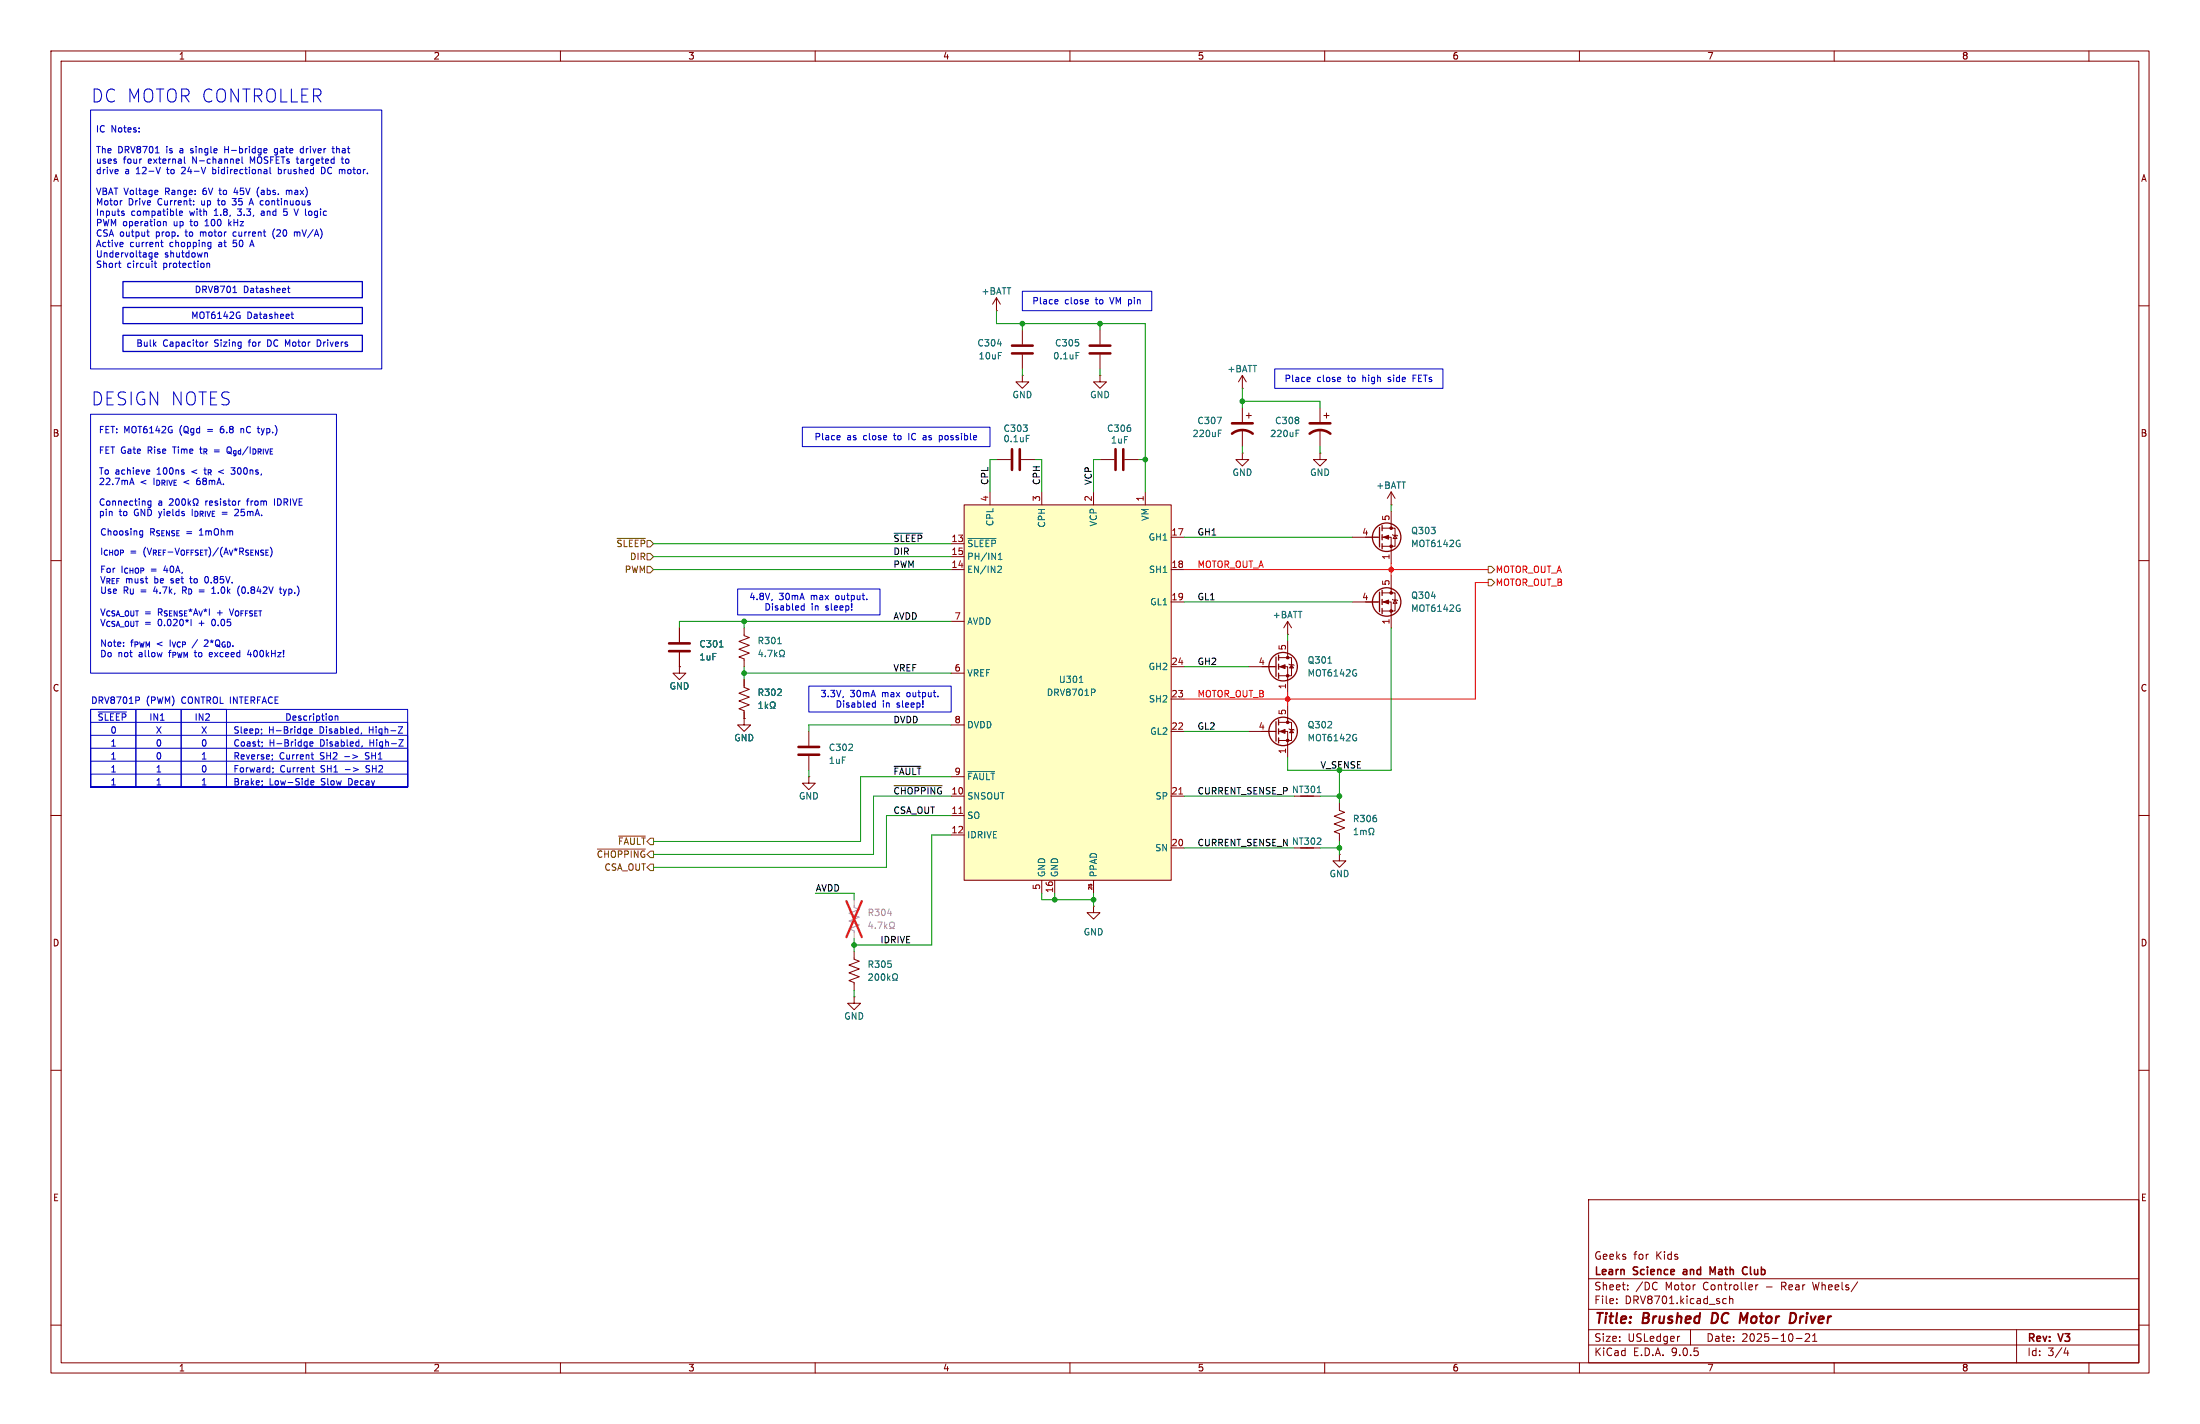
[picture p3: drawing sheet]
<svg xmlns="http://www.w3.org/2000/svg" width="432mm" height="279mm" viewBox="0 0 432 279" stroke-linecap="round" stroke-linejoin="round" font-family="sans-serif">
<g fill="none" stroke="#840000" stroke-width=".2">
<path d="M10 10h411.8v259.4h-411.8zM12 12h407.8v255.4h-407.8zM60 10v2M110 10v2M160 10v2M210 10v2M260 10v2M310 10v2M360 10v2M410 10v2M10 60h2M419.8 60h2"/>
<path d="M10 110h2M419.8 110h2M252.7 138.4v3.3M10 160h2M245.1 143.5h5.3M251 141.7h2.5v3.6h-2.5M251 143.5h1.7v5.1M253 143l1 .3M253.5 143.1l.4 .7h-.8zM419.8 160h2M10 210h2M419.8 210h2"/>
<path d="M311.8 235.4h108v32h-108zM10 260h2M311.8 256.9h108M311.8 250.9h108M317.3 255.6v.2M317.3 254.9v.1M319.5 252.9v.2M319.5 252.2v.1M338.4 254.8l.4 .1M338.8 255.7l-.4 .1M339.5 254.9l.2-.1 .3 .1 .1 .9M339.5 254.3v1.5"/>
<path d="M344.6 252.1v1M345 252.1l-.2 .1-.2 .2M419.8 260h2M60 267.4v2M110 267.4v2M160 267.4v2M210 267.4v2M260 267.4v2M310 267.4v2M311.8 263.9h108M311.8 260.9h108M329.5 262.2h.2"/>
<path d="M331.8 260.9v3M352.5 262.6h1.2M354.3 261.8l.6-.1 .2 .1 .1 .3-.9 1.1h.9M355.8 263.2h.8M355.8 262.1l.4-.4v1.5M360 267.4v2M395.8 260.9v6.5M405.5 264.4l-.4 1.1h.9M405.8 265v1M410 267.4v2"/>
</g>
<path d="M336.2 257.6l-.3 2h.5M341.7 257.6l.5 1.4 .8-1.4M352 257.6a1.11 1.11 0 0 1 0 1.9" fill="none" stroke="#840000" stroke-width=".4"/>
<path d="M330.4 249.6v.4M336.6 248.6l-.5 1-.5-1v1.5M342.3 248.6h.3l.3 .1M342.9 249.9l-.3 .2-.3-.1" fill="none" stroke="#840000" stroke-width=".3"/>
<g fill="none" stroke="#840000" stroke-width=".25">
<path d="M250.4 141.6v3.8M251 141.2v1M251 143v1M251 144.8v1"/>
<circle cx="251.8" cy="143.5" r="2.79"/>
</g>
<g fill="#840000" stroke="#840000" stroke-width=".2">
<path d="M251.2 143.5l1-.4v.8z"/>
<circle cx="252.7" cy="141.7" r=".25"/>
<circle cx="252.7" cy="145.3" r=".25"/>
</g>
<path d="M189.2 99.1h40.7v73.6h-40.7z" fill="#ffffc2"/>
<g fill="none" stroke="#840000" stroke-width=".2">
<path d="M195.6 58.4l.7 1.3M195.6 58.4l-.8 1.3M195.6 58.4v2.6M195.6 61h.1M200.7 73.7v1.2h1.2l-1.2 1.3-1.3-1.3h1.3M200.7 73.7h.1M200.7 64.8v2.8M200.7 69.6v2.8M215.9 73.7v1.2h1.3l-1.3 1.3-1.3-1.3h1.3M215.9 73.7h.1M215.9 64.8v2.8M215.9 69.6v2.8"/>
<path d="M243.8 76.2h.1M243.8 73.7v2.5M243.8 73.7l.8 1.2M243.8 73.7l-.7 1.2M189.2 99.1h40.7v73.6h-40.7zM194.3 96.5v2.6M195.6 90.2h2.8M200.4 90.2h2.8M204.5 96.5v2.6M214.6 96.5v2.6M215.9 90.2h2.8M220.7 90.2h2.8"/>
<path d="M224.8 96.5v2.6M243.8 88.9v1.3h1.3l-1.3 1.2-1.2-1.2h1.2M243.8 88.9h.1M243.8 80v2.8M243.8 84.3v3.3M244.6 81.5h1M245.1 81v1M259.1 88.9v1.3h1.2l-1.2 1.2-1.3-1.2h1.3M259.1 88.9h.1M259.1 80v2.8M259.1 84.3v3.3M259.8 81.5h1.1"/>
<path d="M260.3 81v1M273 99.1h.1M273 96.5l-.7 1.3M273 96.5l.8 1.3M273 96.5v2.6M186.7 106.7h2.5M186.7 109.2h2.5M186.7 111.8h2.5M229.9 111.8h2.5M229.9 105.4h2.5M229.9 118.1h2.5M265.4 105.4h5.4"/>
<path d="M265.4 118.1h5.4M271.3 103.6h2.5v3.6h-2.5M271.3 105.4h1.7v5.1M271.3 116.3h2.5v3.6h-2.5M271.3 118.1h1.7v5.1M273 100.3v3.3M273 113v3.3M273.3 104.9l1 .3M273.3 117.6l1 .3M273.8 105l.4 .7h-.8zM273.8 117.7l.4 .7h-.8zM133.3 130.8v1.3h-1.2l1.2 1.3 1.3-1.3h-1.3"/>
<path d="M133.3 130.8h.1M133.3 123.2v2.8M133.3 128v2.8M146 133.4v1.5l1.1 .4-2.1 .7 2.1 .8-2.1 .7 2.1 .8-2.1 .8 1 .3v1.6M146 123.2v1.5l1.1 .4-2.1 .8 2.1 .7-2.1 .8 2.1 .7-2.1 .8 1 .4v1.5M186.7 121.9h2.5M186.7 132.1h2.5M229.9 130.8h2.5M229.9 137.2h2.5M245.1 130.8h5.3M251 129h2.5v3.6h-2.5M251 130.8h1.7v5.1"/>
<path d="M252.7 124.5h.1M252.7 121.9l-.7 1.3M252.7 121.9l.8 1.3M252.7 121.9v2.6M252.7 125.7v3.3M253 130.3l1 .3M253.5 130.4l.4 .7h-.8zM146 141v1.2h-1.2l1.2 1.3 1.3-1.3h-1.3M146 141h.1M158.7 152.4v1.3h-1.2l1.2 1.2 1.3-1.2h-1.3M158.7 152.4h.1M158.7 143.5v2.8"/>
<path d="M158.7 148.3v2.8M186.7 142.2h2.5M186.7 152.4h2.5M186.7 156.2h2.5M229.9 156.2h2.5M229.9 143.5h2.5M256.5 156.2h2.6M262.9 157.5v1.5l1 .4-2 .7 2 .8-2 .8 2 .7-2 .8 1 .4v1.5M186.7 160h2.5M186.7 163.8h2.5M204.5 172.7v2.6M207 172.7v2.6"/>
<path d="M214.6 177.8v1.3h-1.2l1.2 1.2 1.3-1.2h-1.3M214.6 177.8h.1M214.6 172.7v2.6M229.9 166.4h2.5M262.9 167.6v1.3h-1.3l1.3 1.3 1.3-1.3h-1.3M262.9 167.6h.1M167.6 195.6v1.3h-1.2l1.2 1.2 1.3-1.2h-1.3M167.6 195.6h.1M167.6 186.7v1.5l1.1 .4-2.1 .8 2.1 .7-2.1 .8 2.1 .7-2.1 .8 1 .4v1.5"/>
</g>
<g fill="none" stroke="#006464" stroke-width=".2">
<path d="M195.8 67.5h.8M211.2 69.2h.6M201.4 85.4h.6M238.9 81.9h.8l-.5 1.2M239.1 85h.5M239.1 84.4h.6M254.4 85h.4M254.4 84.4h.6M190 105.6h5.5M195.9 111.1h.4l.3 .3-.8 .9h.8M195.9 109.8h.8M195.9 108.9l.4-.4v1.3"/>
<path d="M141.2 126.9h.7M148.9 139h.8M148.9 138.1l.4-.4v1.3M149.2 127.5l-.3 .9h.8M149.5 128v.8M150.2 128.7v.1M150.2 137.7v1.3M150.3 138.5l.4 .5M150.7 138.2l-.5 .4M150.7 127.6h.8l-.5 1.2M151.2 139h.3v-.2a.54 .54 0 0 1-.3-.8 .54 .54 0 0 1 .8-.2l.1 .6-.3 .4v.2h.3M152 127.6v1.2"/>
<path d="M152.1 128.4l.4 .4M152.5 128l-.5 .5M152.6 126.3h.8M153 128.8h.3v-.2a.54 .54 0 0 1-.3-.7 .54 .54 0 0 1 .8-.3l.2 .6-.3 .4v.2h.3M211.8 133.9h.7M214.7 135.2l.2 .2-.2 .5M260.6 130.1h.8M190 151.4h5.2M258.5 155.5h.8M265.8 163.8h.7M265.8 162.9l.3-.4v1.3M267.1 162.9v.9"/>
<path d="M267.1 163l.3-.1 .2 .2M267.6 163.1l.2-.2 .3 .1v.8M267.6 163.1v.7M268.7 163.8h.3v-.3a.54 .54 0 0 1-.3-.7 .54 .54 0 0 1 .8-.2l.2 .6-.3 .3v.3h.3M170.5 191.2l.5-.1 .3 .3-.8 .9h.8M171.9 191.2l.1-.1a.68 .68 0 0 1 .5 .6 .68 .68 0 0 1-.5 .6l-.3-.4zM173.1 191.2l.2-.1a.68 .68 0 0 1 .4 .6 .68 .68 0 0 1-.4 .6l-.3-.4zM174.2 191.1v1.2M174.3 191.9l.4 .4M174.7 191.5l-.5 .5M175.2 192.3h.3v-.2a.54 .54 0 0 1-.3-.7 .54 .54 0 0 1 .8-.3l.2 .6-.3 .4v.2h.3"/>
</g>
<path d="M188.2 159.6h.7M231.4 155.8h.7" fill="none" stroke="#a90000" stroke-width=".2"/>
<g fill="none" stroke="#840000" stroke-width=".51">
<path d="M198.6 67.8h4.1M198.6 69.3h4.1M213.9 67.8h4M213.9 69.3h4M198.6 88.1v4.1M200.2 88.1v4.1M218.9 88.1v4.1M220.5 88.1v4.1M241.8 85.1a3.3 3.3 0 0 1 4.1 0M241.8 83.1h4.1M257 85.1a3.3 3.3 0 0 1 4.1 0M257 83.1h4.1"/>
<path d="M131.3 127.8h4.1M131.3 126.2h4.1M156.7 148.1h4.1M156.7 146.6h4.1"/>
</g>
<g fill="none" stroke="#840000" stroke-width=".25">
<path d="M270.8 103.5v3.8M270.8 116.2v3.8M271.3 103.1v1M271.3 104.9v1M271.3 106.7v1M271.3 115.8v1M271.3 117.6v1M271.3 119.4v1M250.4 128.9v3.8M251 128.5v1M251 130.3v1M251 132.1v1"/>
<circle cx="272.2" cy="105.4" r="2.79"/>
<circle cx="272.2" cy="118.1" r="2.79"/>
<circle cx="251.8" cy="130.8" r="2.79"/>
</g>
<g fill="#840000" stroke="#840000" stroke-width=".2">
<path d="M271.5 105.4l1-.4v.8z"/>
<path d="M271.5 118.1l1-.4v.8z"/>
<path d="M251.2 130.8l1-.4v.8z"/>
<circle cx="273" cy="103.6" r=".25"/>
<circle cx="273" cy="107.2" r=".25"/>
<circle cx="273" cy="116.3" r=".25"/>
<circle cx="273" cy="119.9" r=".25"/>
<circle cx="252.7" cy="129" r=".25"/>
<circle cx="252.7" cy="132.6" r=".25"/>
</g>
<path d="M167.6 176.5v1.6l1.1 .3-2.1 .8 2.1 .8-2.1 .7 2.1 .8-2.1 .7 1 .4v1.6" fill="none" stroke="#a1a1a1" stroke-width=".2"/>
<path d="M174.2 179.2h.8M170.8 180.9l-.3 .9h.8M171.1 181.3v.9M171.8 182.1v.1M172.3 180.9h.8l-.5 1.3M173.6 180.9v1.3M173.7 181.7l.4 .5M174.1 181.3l-.5 .5M174.6 182.2h.3v-.3a.54 .54 0 0 1-.3-.7 .54 .54 0 0 1 .8-.2l.2 .6-.3 .3v.3h.3" fill="none" stroke="#989898" stroke-width=".2"/>
<path d="M166.1 176.8l3.1 7.1M169.2 176.8l-3.1 7.1" fill="none" stroke="#e12e31" stroke-width=".46"/>
<path d="M121.1 105.6h5.6M127 108.6h.6l.7 .6-.7 .7h-.6zM127 111.1h.6l.7 .7-.7 .6h-.6zM292.1 113.7h.6l.7 .6-.7 .6h-.6zM292.1 111.1h.6l.7 .7-.7 .6h-.6zM117.2 166.6h9.5M121.4 164.1h5.3M127.6 169.5h.7v1.3h-.7l-.6-.6z" fill="none" stroke="#725600" stroke-width=".2"/>
<path d="M175.5 104.6h5.5M175.5 150.4h5.2M175.5 154.2h9.4" fill="none" stroke="#0f0f0f" stroke-width=".2"/>
<g fill="none" stroke="#009600" stroke-width=".2">
<path d="M195.6 61v2.5h29.2v33M200.7 63.5v1.3M200.7 72.4v1.3M215.9 63.5v1.3M215.9 72.4v1.3M243.8 76.2v3.8M243.8 78.7h15.3v1.3M195.6 90.2h-1.3v6.3M203.2 90.2h1.3v6.3M215.9 90.2h-1.3v6.3M223.5 90.2h1.3M243.8 87.6v1.3"/>
<path d="M259.1 87.6v1.3M273 99.1v1.2M128.3 106.7h58.4M128.3 111.8h58.4M128.3 109.2h58.4M232.4 105.4h33M232.4 118.1h33M146 132.1h40.7M146 121.9v1.3M146 130.8v2.6M186.7 121.9h-53.4v1.3M232.4 130.8h12.7"/>
<path d="M252.7 124.5v1.2M273 123.2v27.9h-20.3v-2.5M158.7 151.1v1.3M186.7 152.4h-17.8v12.7h-40.6M186.7 156.2h-15.3v11.4h-43.1M186.7 142.2h-28v1.3M232.4 143.5h12.7M232.4 156.2h21.6M259.1 156.2h3.8M262.9 151.1v6.4M160 175.3h7.6v1.2M186.7 163.8h-3.8v21.6h-15.3"/>
<path d="M186.7 160h-12.7v10.2h-45.7M204.5 175.3v1.2h10.1M207 175.3v1.2M214.6 175.3v2.5M232.4 166.4h21.6M259.1 166.4h3.8M262.9 165.1v2.5M167.6 184.2v2.5M167.6 194.3v1.3"/>
</g>
<path d="M232.4 111.8h59.7M273 110.5v2.5M292.1 114.3h-2.5v22.9h-57.2M252.7 135.9v2.5" fill="none" stroke="#f00" stroke-width=".2"/>
<path d="M24.1 55.2h47v3.2h-47zM24.1 65.8h47v3.2h-47zM24.1 60.3h47v3.2h-47z" fill="none" stroke="#0000c2" stroke-width=".25"/>
<g fill="none" stroke="#0000c2" stroke-width=".2">
<path d="M17.8 21.6h57.1v50.8h-57.1zM23 33.2l.2 .3-.6 .2M23.1 34l-.1 .1M27.3 25.8v.1M27.3 25.1v.1M30.5 30h.7M30.8 37.3l.2 .3-.6 .2M30.9 38.1l-.1 .1M31.5 32.8l-.5 1.3M36.2 30.8v1.1l.2 .1M41.8 32.8v1.3M41.8 34l.1 .1"/>
<path d="M41.9 33.2l-.1 .1M44.1 28.7v1.3M44.1 29.3h.7M45.6 39h.7M46.2 36.8l-.3 1h.8M46.9 32h-.4M47 31.4v.1l-.7 .1M47.5 30.8v1.1l.2 .1M49 39.9h.6M49.3 39l-.4 1.2M50.8 36.7a1.46 1.46 0 0 0 0 2M52 29.2h.3l.1 .3-.6 .1"/>
<path d="M52.3 29.9l-.3 .1M52.4 33.4v.7M52.4 34l-.1 .1M52.4 33.5l-.1 .1M53 32.8v1.1l.2 .2M53.9 30.4h.3M54.3 29.2h-.3l-.2 .2 .1 .5 .4 .1M54.6 32.8v1.3M54.6 34l.4 .1M56.2 37.3v.9M56.2 37.5l.4-.2 .2 .2M59.5 29.2h-.3l-.3 .2 .1 .5h.5"/>
<path d="M63.1 32.8v1.3l.6-.2M65.2 29.2h.4M65.3 28.7v1.1l.3 .2M67 31.2h.5M67.2 30.8v1.1l.3 .1M23.5 52.4l.2 .1M24 41.8l.3 .1 .1 .2-.4 .2M24 41.4l.3 .1M24.2 47.7v.2l-.7 .1M29 45.1v1.1l.3 .2M29.7 49.6l.1 .1M29.8 49.6v1.1"/>
<path d="M29.8 50.4h-.1M30.3 51.6h.4M30.4 50l.6-.1-.1-.2-.3-.1-.2 .2v.6h.5M30.4 51.2v1.1l.3 .2M31.7 47.1v1.1l.3 .2M32.1 43.5v.8M32.6 43.6v.7M35.2 41.8l.6-.1v-.2l-.4-.1-.2 .2 .1 .6h.5M38 40.1v.1M40.2 44.3h.8M40.4 43.3l-.2 .1M40.6 51.8l.5-.1v.8"/>
<path d="M40.6 51.6v.9M40.7 49.8v.6M41 47.6h.4M41.4 47.6v1l-.4 .2M41.4 48.3l-.4 .1M44.9 43v1.3M45.4 43.5l-.5 .4M45.6 40.1l.1 .1M45.7 57.4h.7M46 56.3l.1-.2v1.3M46 45.5l-.3 .3v.3l.3 .3M49.1 48h.6"/>
<path d="M49.4 47.1l-.4 1.3M51.4 41.4l-.1 .1M51.4 41.8l-.2 .2 .2 .3M53.9 44.9a1.46 1.46 0 0 0 0 1.9M55.7 42.1l.4 .2M55.7 41v.6l.4-.1M56.4 56.6h.5M56.6 56.1v1.1l.3 .2M57.7 41l.4 1.3 .5-1.3M57.8 45.5v.9M57.8 45.6l.3-.1 .2 .2M200.7 57.2h25.4v3.8h-25.4z"/>
<path d="M207.5 58.8l.1 .3-.6 .1M207.6 59.6h-.1M40.4 67.1v.9M40.8 67.1l-.4 .2M57.1 61.6h.5M57.3 61.2v1.1l.3 .2M62.7 66.7h-.4v1.3l.4-.1M250.2 72.4h33v3.8h-33zM257 74l.1 .3-.6 .2M257.1 74.8l-.1 .1M277.3 74.2h.5M277.9 73.6h-.6v1.3"/>
<path d="M17.8 81.3h48.2v50.8h-48.2zM25.6 94.7h.6M25.9 93.8l.4 1.3M29.2 92.2l.2 .3-.6 .1M29.3 93h-.1M29.6 98.4l-.3-.1-.3 .2 .1 .6h.5M29.6 98.3v1.1M33.3 98l.4-.1 .3 .3-.8 .9h.8M34.6 97.9h.2a.68 .68 0 0 1 .4 .6 .68 .68 0 0 1-.4 .6 .84 .84 0 0 1-.2-1.2zM35.9 97.9h.1a.68 .68 0 0 1 .4 .6 .68 .68 0 0 1-.4 .6 .84 .84 0 0 1-.1-1.2zM36.9 97.9v1.2M37.1 98.7l.3 .4"/>
<path d="M37.4 98.3l-.5 .5M37.9 99.1h.3v-.2a.54 .54 0 0 1-.3-.7 .54 .54 0 0 1 .8-.3l.2 .6-.3 .4v.2h.3M44.8 88.7h.1M45.1 87.7a.43 .43 0 0 0-.5 .4v.4a.43 .43 0 0 0 .5 .5M45.3 91.8h.8l-.4 .5h.2M45.3 92.9l.6 .1M47.2 98.3l-.3 .1M47.3 84.1v.8M47.5 84.1l-.2 .1M50.5 84.1h.5M50.7 84.7l.3 .2M53.9 97.9v1.2"/>
<path d="M157.5 83.8h36.8v3.8h-36.8zM164.7 85.5l.2 .3-.6 .1M164.8 86.2l-.1 .1M181.3 85.5h-.1M181.3 85.8l-.1 .2 .1 .3M184.4 85.5v1.2M184.4 86.2l.3 .1M184.7 85.5h-.3M27.5 104.9h.5M27.5 104.2h.5M28 104.1v1.1l-.2 .2h-.3M40.4 113.2l-.2 .4 .2 .7"/>
<path d="M41.6 116.4h.7M41.6 115.5l.3-.3v1.2M47 115a1.46 1.46 0 0 0 0 1.9M54.8 115.6h.5M55 115.2v1l.3 .2M55.6 115.6l.3 .8M55.7 116.8h-.1M144.8 115.6h27.9v5.1h-27.9zM157.3 119.6l.2 .1h.3M157.8 118.4v1.3M157.8 118.9h-.3l-.2 .1M170.1 117.5v.2"/>
<path d="M17.8 139.2h62.2v15.2h-62.2zM17.8 139.2h8.9v15.2h-8.9zM19.3 139.7h5.5M24.3 126.7v.1M24.3 126v.2M26.7 139.2h8.9v15.2h-8.9zM27.1 136.7l.3 .3-.3 .4M35.6 139.2h8.8v15.2h-8.8zM37.5 121.5v1.3M41.3 128l-.2 .2v.5l.2 .2M41.7 128.3l-.6 .1M48.9 127.5l-.3 .9h.8"/>
<path d="M158.7 134.6h28v5.1h-28zM171.3 138.6l.1 .2 .4-.1M171.8 137.5v1.3M171.8 138l-.4-.1-.1 .1M184.1 136.6v.1M17.8 144.3h62.2v10.1h-62.2zM17.8 146.8h62.2v7.6h-62.2zM17.8 149.4h62.2v5h-62.2zM17.8 151.9h62.2v2.5h-62.2zM17.8 141.7h62.2v12.7h-62.2zM51.3 143.1v.1M51.4 143.8l-.1 .2"/>
<path d="M51.4 145.6v.1M51.4 153.2v.2M51.5 146.3l-.1 .3M51.5 154l-.1 .2M53.4 148.2v.1M53.5 148.9l-.1 .2M53.6 150.7v.1M53.6 151.4l-.1 .3M60.7 143.4l.6-.1-.1-.2-.3-.1-.2 .2 .1 .6h.4M60.8 146l.6-.1v-.3h-.4l-.2 .1 .1 .6h.5M61 153.6l.6-.1-.1-.3h-.3l-.2 .2 .1 .6h.4M61.1 148.1h.4"/>
<path d="M61.2 150.6h.5M61.2 148.8l.3 .1M61.4 151.3l.3 .2M65.2 140.6v.6M65.8 140.5v.8M65.8 140.6l.5-.1v.8M67.7 148.5h.9M67.8 151h.9M69.2 148.1l1 .4-1 .3M69.3 150.6l1 .4-1 .4M71 143.8l-.1 .2M71.1 146.3l-.1 .3"/>
<path d="M78.2 142.6h.8l-.8 1.3h.8M78.3 145.1h.8l-.8 1.3h.8"/>
</g>
<g fill="#009600" stroke="#009600" stroke-width=".2">
<circle cx="167.6" cy="185.4" r=".46"/>
<circle cx="215.9" cy="63.5" r=".46"/>
<circle cx="243.8" cy="78.7" r=".46"/>
<circle cx="224.8" cy="90.2" r=".46"/>
<circle cx="214.6" cy="176.5" r=".46"/>
<circle cx="207" cy="176.5" r=".46"/>
<circle cx="262.9" cy="166.4" r=".46"/>
<circle cx="146" cy="132.1" r=".46"/>
<circle cx="146" cy="121.9" r=".46"/>
<circle cx="200.7" cy="63.5" r=".46"/>
<circle cx="262.9" cy="156.2" r=".46"/>
</g>
<g fill="#f00" stroke="#f00" stroke-width=".2">
<circle cx="252.7" cy="137.2" r=".46"/>
<circle cx="273" cy="111.8" r=".46"/>
</g>
<g font-size="3.5" fill="#0000c2">
<text x="17.8" y="20.3">DC MOTOR CONTROLLER</text>
<text x="17.8" y="79.8">DESIGN NOTES</text>
</g>
<g font-size="2.8" fill="#840000">
<text x="312.8" y="260.3">Title:</text>
<text x="322.5" y="260.3">Brushed</text>
<text x="336.8" y="260.3">DC</text>
<text x="343.1" y="260.3">Motor</text>
<text x="353.7" y="260.3">Driver</text>
</g>
<g font-size="2.1" fill="#840000">
<text x="312.8" y="250.6">Learn</text>
<text x="312.8" y="247.4">Geeks</text>
<text x="320.6" y="247.4">for</text>
<text x="320.7" y="250.6">Science</text>
<text x="325" y="247.4">Kids</text>
<text x="331.1" y="250.6">and</text>
<text x="336.9" y="250.6">Math</text>
<text x="343.9" y="250.6">Club</text>
<text x="312.8" y="256.1">File:</text>
<text x="312.8" y="253.4">Sheet:</text>
<text x="318.9" y="256.1">DRV8701.kicad_sch</text>
<text x="321" y="253.4">/DC</text>
<text x="326.9" y="253.4">Motor</text>
<text x="334.4" y="253.4">Controller</text>
<text x="346.9" y="253.4">-</text>
<text x="350" y="253.4">Rear</text>
<text x="356.4" y="253.4">Wheels/</text>
<text x="312.8" y="263.5">Size:</text>
<text x="319.5" y="263.5">USLedger</text>
<text x="334.8" y="263.5">Date:</text>
<text x="341.8" y="263.5">2025-10-21</text>
<text x="397.8" y="263.7">Rev:</text>
<text x="404.2" y="263.7">V3</text>
<text x="312.8" y="266.3">KiCad</text>
<text x="320.5" y="266.3">E.D.A.</text>
<text x="328.1" y="266.3">9.0.5</text>
<text x="397.8" y="266.3">Id:</text>
<text x="401.9" y="266.3">3/4</text>
</g>
<g font-size="1.8" fill="#840000">
<text x="35" y="11.9">1</text>
<text x="85" y="11.9">2</text>
<text x="135" y="11.9">3</text>
<text x="185" y="11.9">4</text>
<text x="235" y="11.9">5</text>
<text x="285" y="11.9">6</text>
<text x="335" y="11.9">7</text>
<text x="385" y="11.9">8</text>
<text x="10.3" y="35.9">A</text>
<text x="420.1" y="35.9">A</text>
<text x="10.3" y="85.9">B</text>
<text x="420.1" y="85.9">B</text>
<text x="10.3" y="135.9">C</text>
<text x="420.1" y="135.9">C</text>
<text x="10.3" y="185.9">D</text>
<text x="420.1" y="185.9">D</text>
<text x="10.3" y="235.9">E</text>
<text x="420.1" y="235.9">E</text>
<text x="35" y="269.3">1</text>
<text x="85" y="269.3">2</text>
<text x="135" y="269.3">3</text>
<text x="185" y="269.3">4</text>
<text x="235" y="269.3">5</text>
<text x="285" y="269.3">6</text>
<text x="335" y="269.3">7</text>
<text x="385" y="269.3">8</text>
</g>
<g font-size="1.8" fill="#0000c2">
<text x="18.7" y="26.3">IC</text>
<text x="21.8" y="26.3">Notes:</text>
<text x="18.7" y="30.4">The</text>
<text x="18.7" y="32.4">uses</text>
<text x="18.7" y="34.5">drive</text>
<text x="23.1" y="30.4">DRV8701</text>
<text x="24.2" y="32.4">four</text>
<text x="24.5" y="34.5">a</text>
<text x="26.8" y="34.5">12-V</text>
<text x="29.2" y="32.4">external</text>
<text x="32.7" y="30.4">is</text>
<text x="33.1" y="34.5">to</text>
<text x="35.5" y="30.4">a</text>
<text x="36.1" y="34.5">24-V</text>
<text x="37.9" y="30.4">single</text>
<text x="38" y="32.4">N-channel</text>
<text x="42.4" y="34.5">bidirectional</text>
<text x="44.7" y="30.4">H-bridge</text>
<text x="49.5" y="32.4">MOSFETs targeted</text>
<text x="54.7" y="30.4">gate</text>
<text x="55.5" y="34.5">brushed</text>
<text x="60" y="30.4">driver</text>
<text x="64.1" y="34.5">DC motor.</text>
<text x="66.6" y="30.4">that</text>
<text x="68" y="32.4">to</text>
<text x="18.7" y="38.6">VBAT Voltage</text>
<text x="18.7" y="40.6">Motor</text>
<text x="25.2" y="40.6">Drive</text>
<text x="31.1" y="40.6">Current:</text>
<text x="32.5" y="38.6">Range:</text>
<text x="39.8" y="40.6">up</text>
<text x="40.1" y="38.6">6V</text>
<text x="43.3" y="40.6">to</text>
<text x="43.6" y="38.6">to</text>
<text x="46.3" y="40.6">35</text>
<text x="46.6" y="38.6">45V</text>
<text x="49.9" y="40.6">A continuous</text>
<text x="51.3" y="38.6">(abs.</text>
<text x="57.2" y="38.6">max)</text>
<text x="18.7" y="42.7">Inputs</text>
<text x="18.7" y="44.7">PWM operation</text>
<text x="18.7" y="46.8">CSA output</text>
<text x="25.7" y="42.7">compatible</text>
<text x="30.7" y="46.8">prop.</text>
<text x="34.2" y="44.7">up</text>
<text x="36.7" y="46.8">to</text>
<text x="37.3" y="42.7">with</text>
<text x="37.7" y="44.7">to</text>
<text x="39.7" y="46.8">motor</text>
<text x="40.7" y="44.7">100</text>
<text x="42.3" y="42.7">1.8,</text>
<text x="45.5" y="44.7">kHz</text>
<text x="46.4" y="46.8">current</text>
<text x="47.1" y="42.7">3.3,</text>
<text x="51.9" y="42.7">and</text>
<text x="54.4" y="46.8">(20</text>
<text x="56.5" y="42.7">5</text>
<text x="58.8" y="46.8">mV/A)</text>
<text x="58.9" y="42.7">V logic</text>
<text x="18.7" y="48.8">Active</text>
<text x="18.7" y="50.8">Undervoltage</text>
<text x="18.7" y="52.9">Short</text>
<text x="24.9" y="52.9">circuit</text>
<text x="25.5" y="48.8">current</text>
<text x="32.1" y="52.9">protection</text>
<text x="32.3" y="50.8">shutdown</text>
<text x="33.4" y="48.8">chopping</text>
<text x="43.2" y="48.8">at</text>
<text x="46.2" y="48.8">50</text>
<text x="49.8" y="48.8">A</text>
<text x="38.1" y="57.7">DRV8701</text>
<text x="47.8" y="57.7">Datasheet</text>
<text x="202.5" y="59.9">Place</text>
<text x="209" y="59.9">close</text>
<text x="215.1" y="59.9">to</text>
<text x="218.2" y="59.9">VM pin</text>
<text x="37.4" y="62.8">MOT6142G</text>
<text x="48.5" y="62.8">Datasheet</text>
<text x="26.7" y="68.2">Bulk</text>
<text x="31.9" y="68.2">Capacitor</text>
<text x="42.2" y="68.2">Sizing</text>
<text x="49.1" y="68.2">for</text>
<text x="52.9" y="68.2">DC Motor</text>
<text x="63.1" y="68.2">Drivers</text>
<text x="252" y="75.2">Place</text>
<text x="258.5" y="75.2">close</text>
<text x="264.6" y="75.2">to</text>
<text x="267.7" y="75.2">high</text>
<text x="272.9" y="75.2">side</text>
<text x="278" y="75.2">FETs</text>
<text x="19.3" y="89.1">FET Gate</text>
<text x="19.3" y="85.1">FET: MOT6142G</text>
<text x="29.1" y="89.1">Rise</text>
<text x="34.2" y="89.1">Time</text>
<text x="35.3" y="85.1">(Qgd</text>
<text x="39.8" y="89.1">t_{R}</text>
<text x="41" y="85.1">=</text>
<text x="43.7" y="85.1">6.8</text>
<text x="45.4" y="89.1">Q_{gd}/I_{DRIVE}</text>
<text x="47.9" y="85.1">nC</text>
<text x="51.5" y="85.1">typ.)</text>
<text x="159.8" y="86.6">Place</text>
<text x="166.2" y="86.6">as</text>
<text x="169.5" y="86.6">close</text>
<text x="175.7" y="86.6">to</text>
<text x="178.8" y="86.6">IC</text>
<text x="181.8" y="86.6">as</text>
<text x="185.2" y="86.6">possible</text>
<text x="19.3" y="93.2">To achieve</text>
<text x="19.3" y="95.3">22.7mA</text>
<text x="27.5" y="95.3">&lt;</text>
<text x="30.2" y="95.3">I_{DRIVE} 68mA.</text>
<text x="30.9" y="93.2">100ns</text>
<text x="36.3" y="95.3">&lt;</text>
<text x="37.9" y="93.2">&lt;</text>
<text x="40.6" y="93.2">t_{R}</text>
<text x="46.3" y="93.2">300ns,</text>
<text x="19.3" y="99.3">Connecting</text>
<text x="19.3" y="101.4">pin</text>
<text x="23.4" y="101.4">to</text>
<text x="26.4" y="101.4">GND yields</text>
<text x="31" y="99.3">a</text>
<text x="38.1" y="101.4">I_{DRIVE} 25mA.</text>
<text x="40.6" y="99.3">resistor</text>
<text x="49" y="99.3">from</text>
<text x="54.5" y="99.3">IDRIVE</text>
<text x="19.6" y="105.2">Choosing</text>
<text x="29.4" y="105.2">R_{SENSE} 1mOhm</text>
<text x="36.7" y="105.2">=</text>
<text x="19.6" y="109">I_{CHOP} (V_{REF}-V_{OFFSET})/(A_{V}*R_{SENSE})</text>
<text x="19.6" y="112.5">For</text>
<text x="23.8" y="112.5">I_{CHOP} 40A,</text>
<text x="25.5" y="109">=</text>
<text x="29.7" y="112.5">=</text>
<text x="19.6" y="114.5">V_{REF}</text>
<text x="19.6" y="116.6">Use</text>
<text x="24.2" y="116.6">R_{U}</text>
<text x="24.6" y="114.5">must</text>
<text x="27.7" y="116.6">=</text>
<text x="30.4" y="114.5">be</text>
<text x="30.4" y="116.6">4.7k,</text>
<text x="33.8" y="114.5">set</text>
<text x="36.3" y="116.6">R_{D}</text>
<text x="37.8" y="114.5">to</text>
<text x="40.9" y="114.5">0.85V.</text>
<text x="42.5" y="116.6">1.0k</text>
<text x="47.7" y="116.6">(0.842V</text>
<text x="56.2" y="116.6">typ.)</text>
<text x="147" y="118">4.8V,</text>
<text x="149.9" y="120">Disabled</text>
<text x="152.9" y="118">30mA</text>
<text x="159.2" y="120">in</text>
<text x="159.2" y="118">max</text>
<text x="162.1" y="120">sleep!</text>
<text x="164.3" y="118">output.</text>
<text x="19.6" y="120.9">V_{CSA_OUT}R_{SENSE}*A_{V}*I</text>
<text x="19.6" y="122.9">V_{CSA_OUT}0.020*I</text>
<text x="28.3" y="120.9">=</text>
<text x="28.3" y="122.9">=</text>
<text x="39.3" y="122.9">+</text>
<text x="42" y="122.9">0.05</text>
<text x="42.9" y="120.9">+</text>
<text x="45.6" y="120.9">V_{OFFSET}</text>
<text x="19.6" y="127">Note:</text>
<text x="19.6" y="129">Do</text>
<text x="23.1" y="129">not</text>
<text x="25.6" y="127">f_{PWM} I_{VCP} 2*Q_{GD}.</text>
<text x="27.3" y="129">allow</text>
<text x="30.9" y="127">&lt;</text>
<text x="33.5" y="129">f_{PWM}</text>
<text x="38.3" y="127">/</text>
<text x="38.7" y="129">to</text>
<text x="41.8" y="129">exceed</text>
<text x="49.5" y="129">400kHz!</text>
<text x="160.9" y="137">3.3V,</text>
<text x="166.8" y="137">30mA</text>
<text x="173.2" y="137">max</text>
<text x="178.2" y="137">output.</text>
<text x="17.8" y="138.2">DRV8701P</text>
<text x="19" y="141.5">~{SLEEP}</text>
<text x="28.7" y="138.2">(PWM)</text>
<text x="29.2" y="141.5">IN1</text>
<text x="35.8" y="138.2">CONTROL INTERFACE</text>
<text x="38.1" y="141.5">IN2</text>
<text x="55.9" y="141.5">Description</text>
<text x="163.9" y="139">Disabled</text>
<text x="173.2" y="139">in</text>
<text x="176.1" y="139">sleep!</text>
<text x="21.6" y="144">0</text>
<text x="21.6" y="149.1">1</text>
<text x="21.6" y="146.6">1</text>
<text x="30.5" y="149.1">0</text>
<text x="30.5" y="144">X</text>
<text x="30.5" y="146.6">0</text>
<text x="39.4" y="146.6">0</text>
<text x="39.4" y="149.1">1</text>
<text x="39.4" y="144">X</text>
<text x="45.7" y="149.1">Reverse;</text>
<text x="45.7" y="144">Sleep;</text>
<text x="45.7" y="146.6">Coast;</text>
<text x="52.7" y="144">H-Bridge</text>
<text x="52.8" y="146.6">H-Bridge</text>
<text x="54.8" y="149.1">Current</text>
<text x="62.8" y="144">Disabled,</text>
<text x="62.9" y="146.6">Disabled,</text>
<text x="62.9" y="149.1">SH2</text>
<text x="72.2" y="149.1">SH1</text>
<text x="72.7" y="144">High-Z</text>
<text x="72.8" y="146.6">High-Z</text>
<text x="21.6" y="151.6">1</text>
<text x="21.6" y="154.2">1</text>
<text x="30.5" y="154.2">1</text>
<text x="30.5" y="151.6">1</text>
<text x="39.4" y="154.2">1</text>
<text x="39.4" y="151.6">0</text>
<text x="45.7" y="154.2">Brake;</text>
<text x="45.7" y="151.6">Forward;</text>
<text x="52.8" y="154.2">Low-Side</text>
<text x="54.9" y="151.6">Current</text>
<text x="63.1" y="151.6">SH1</text>
<text x="63.1" y="154.2">Slow</text>
<text x="68.6" y="154.2">Decay</text>
<text x="72.3" y="151.6">SH2</text>
</g>
<g font-size="1.8" fill="#006464">
<text x="192.5" y="58">+BATT</text>
<text x="191.7" y="68.2">C304</text>
<text x="192" y="70.7">10uF</text>
<text x="206.6" y="70.7">0.1uF</text>
<text x="207" y="68.2">C305</text>
<text x="240.8" y="73.3">+BATT</text>
<text x="198.6" y="78.3">GND</text>
<text x="213.9" y="78.3">GND</text>
<text x="234.9" y="83.4">C307</text>
<text x="250.2" y="83.4">C308</text>
<text x="196.9" y="84.9">C303</text>
<text x="196.9" y="87">0.1uF</text>
<text x="217.2" y="84.9">C306</text>
<text x="217.9" y="87.2">1uF</text>
<text x="234" y="86">220uF</text>
<text x="249.2" y="86">220uF</text>
<text x="241.8" y="93.6">GND</text>
<text x="257" y="93.6">GND</text>
<text x="270" y="96.1">+BATT</text>
<text x="189.7" y="107.5">~{SLEEP}</text>
<text x="195.2" y="103.3" transform="rotate(-90 195.2 103.3)">CPL</text>
<text x="205.3" y="103.6" transform="rotate(-90 205.3 103.6)">CPH</text>
<text x="215.5" y="103.4" transform="rotate(-90 215.5 103.4)">VCP</text>
<text x="225.3" y="106.3">GH1</text>
<text x="225.7" y="102.3" transform="rotate(-90 225.7 102.3)">VM</text>
<text x="276.9" y="107.5">MOT6142G</text>
<text x="276.9" y="105">Q303</text>
<text x="189.7" y="110.1">PH/IN1</text>
<text x="189.7" y="112.6">EN/IN2</text>
<text x="225.4" y="112.6">SH1</text>
<text x="225.7" y="119">GL1</text>
<text x="276.9" y="117.7">Q304</text>
<text x="189.7" y="122.8">AVDD</text>
<text x="249.7" y="121.5">+BATT</text>
<text x="276.9" y="120.2">MOT6142G</text>
<text x="137.2" y="127.2">C301</text>
<text x="137.2" y="129.8">1uF</text>
<text x="148.6" y="126.6">R301</text>
<text x="225.3" y="131.7">GH2</text>
<text x="256.5" y="130.4">Q301</text>
<text x="131.3" y="135.5">GND</text>
<text x="148.6" y="136.8">R302</text>
<text x="189.7" y="132.9">VREF</text>
<text x="205.3" y="136.8">DRV8701P</text>
<text x="207.7" y="134.2">U301</text>
<text x="256.5" y="132.9">MOT6142G</text>
<text x="189.7" y="143.1">DVDD</text>
<text x="225.4" y="138">SH2</text>
<text x="256.5" y="143.1">Q302</text>
<text x="144" y="145.6">GND</text>
<text x="162.6" y="147.5">C302</text>
<text x="225.7" y="144.4">GL2</text>
<text x="256.5" y="145.6">MOT6142G</text>
<text x="162.6" y="150.1">1uF</text>
<text x="189.7" y="153.3">~{FAULT}</text>
<text x="156.7" y="157.1">GND</text>
<text x="189.7" y="157.1">SNSOUT</text>
<text x="189.7" y="160.9">SO</text>
<text x="226.7" y="157.1">SP</text>
<text x="265.4" y="161.5">R306</text>
<text x="189.7" y="164.7">IDRIVE</text>
<text x="226.6" y="167.2">SN</text>
<text x="205.3" y="172.2" transform="rotate(-90 205.3 172.2)">GND</text>
<text x="207.9" y="172.2" transform="rotate(-90 207.9 172.2)">GND</text>
<text x="215.5" y="172.2" transform="rotate(-90 215.5 172.2)">PPAD</text>
<text x="260.9" y="172.3">GND</text>
<text x="212.6" y="183.7">GND</text>
<text x="170.2" y="190.1">R305</text>
<text x="165.6" y="200.3">GND</text>
</g>
<g font-size="1.8" fill="#0f0f0f">
<text x="194" y="95.2" transform="rotate(-90 194 95.2)">CPL</text>
<text x="204.2" y="95.2" transform="rotate(-90 204.2 95.2)">CPH</text>
<text x="214.4" y="95.2" transform="rotate(-90 214.4 95.2)">VCP</text>
<text x="175.3" y="106.4">~{SLEEP}</text>
<text x="234.9" y="105.1">GH1</text>
<text x="175.3" y="111.5">PWM</text>
<text x="175.3" y="109">DIR</text>
<text x="234.9" y="117.8">GL1</text>
<text x="175.3" y="121.7">AVDD</text>
<text x="175.3" y="131.8">VREF</text>
<text x="234.9" y="130.5">GH2</text>
<text x="175.3" y="142">DVDD</text>
<text x="234.9" y="143.2">GL2</text>
<text x="175.3" y="152.1">~{FAULT}</text>
<text x="175.3" y="155.9">~{CHOPPING}10</text>
<text x="234.9" y="155.9">CURRENT_SENSE_P NT301</text>
<text x="175.3" y="159.8">CSA_OUT</text>
<text x="234.9" y="166.1">CURRENT_SENSE_N NT302</text>
<text x="160" y="175">AVDD</text>
<text x="172.7" y="185.2">IDRIVE</text>
</g>
<g font-size="1.8" fill="#a90000">
<text x="194.1" y="98.5" transform="rotate(-90 194.1 98.5)">4</text>
<text x="204.2" y="98.5" transform="rotate(-90 204.2 98.5)">3</text>
<text x="214.4" y="98.5" transform="rotate(-90 214.4 98.5)">2</text>
<text x="224.5" y="98.5" transform="rotate(-90 224.5 98.5)">1</text>
<text x="186.6" y="106.4">13</text>
<text x="229.8" y="105.2">17</text>
<text x="267.3" y="105.2">4</text>
<text x="272.8" y="102.3" transform="rotate(-90 272.8 102.3)">5</text>
<text x="186.6" y="109">15</text>
<text x="186.6" y="111.5">14</text>
<text x="229.8" y="111.5">18</text>
<text x="272.8" y="109.9" transform="rotate(-90 272.8 109.9)">1</text>
<text x="229.8" y="117.9">19</text>
<text x="267.3" y="117.9">4</text>
<text x="272.8" y="115" transform="rotate(-90 272.8 115)">5</text>
<text x="187.3" y="121.7">7</text>
<text x="272.8" y="122.6" transform="rotate(-90 272.8 122.6)">1</text>
<text x="187.3" y="131.8">6</text>
<text x="229.8" y="130.6">24</text>
<text x="246.9" y="130.6">4</text>
<text x="252.5" y="127.7" transform="rotate(-90 252.5 127.7)">5</text>
<text x="229.8" y="136.9">23</text>
<text x="252.5" y="135.3" transform="rotate(-90 252.5 135.3)">1</text>
<text x="187.3" y="142">8</text>
<text x="229.8" y="143.3">22</text>
<text x="246.9" y="143.3">4</text>
<text x="252.5" y="140.4" transform="rotate(-90 252.5 140.4)">5</text>
<text x="252.5" y="148" transform="rotate(-90 252.5 148)">1</text>
<text x="187.3" y="152.1">9</text>
<text x="229.8" y="156">21</text>
<text x="186.6" y="159.8">11</text>
<text x="186.6" y="163.6">12</text>
<text x="229.8" y="166.1">20</text>
<text x="204.2" y="174.7" transform="rotate(-90 204.2 174.7)">5</text>
<text x="206.8" y="175.3" transform="rotate(-90 206.8 175.3)">16</text>
</g>
<g font-size="1.8" fill="#725600">
<text x="120.9" y="107.5">~{SLEEP}</text>
<text x="122.5" y="112.6">PWM</text>
<text x="123.6" y="110.1">DIR</text>
<text x="121.2" y="166">~{FAULT}</text>
<text x="117" y="168.5">~{CHOPPING}</text>
<text x="118.5" y="171">CSA_OUT</text>
</g>
<g font-size="1.8" fill="#f00">
<text x="234.9" y="111.5">MOTOR_OUT_A</text>
<text x="293.5" y="112.6">MOTOR_OUT_A</text>
<text x="293.5" y="115.2">MOTOR_OUT_B</text>
<text x="234.9" y="136.9">MOTOR_OUT_B</text>
</g>
<text font-size="1.8" fill="#009600" x="259.1" y="150.9">V_SENSE</text>
<text font-size="1.8" fill="#989898" x="170.2" y="179.9">R304</text>
<text font-size=".9" fill="#a90000" x="214.4" y="174.8" transform="rotate(-90 214.4 174.8)">25</text>
</svg>
